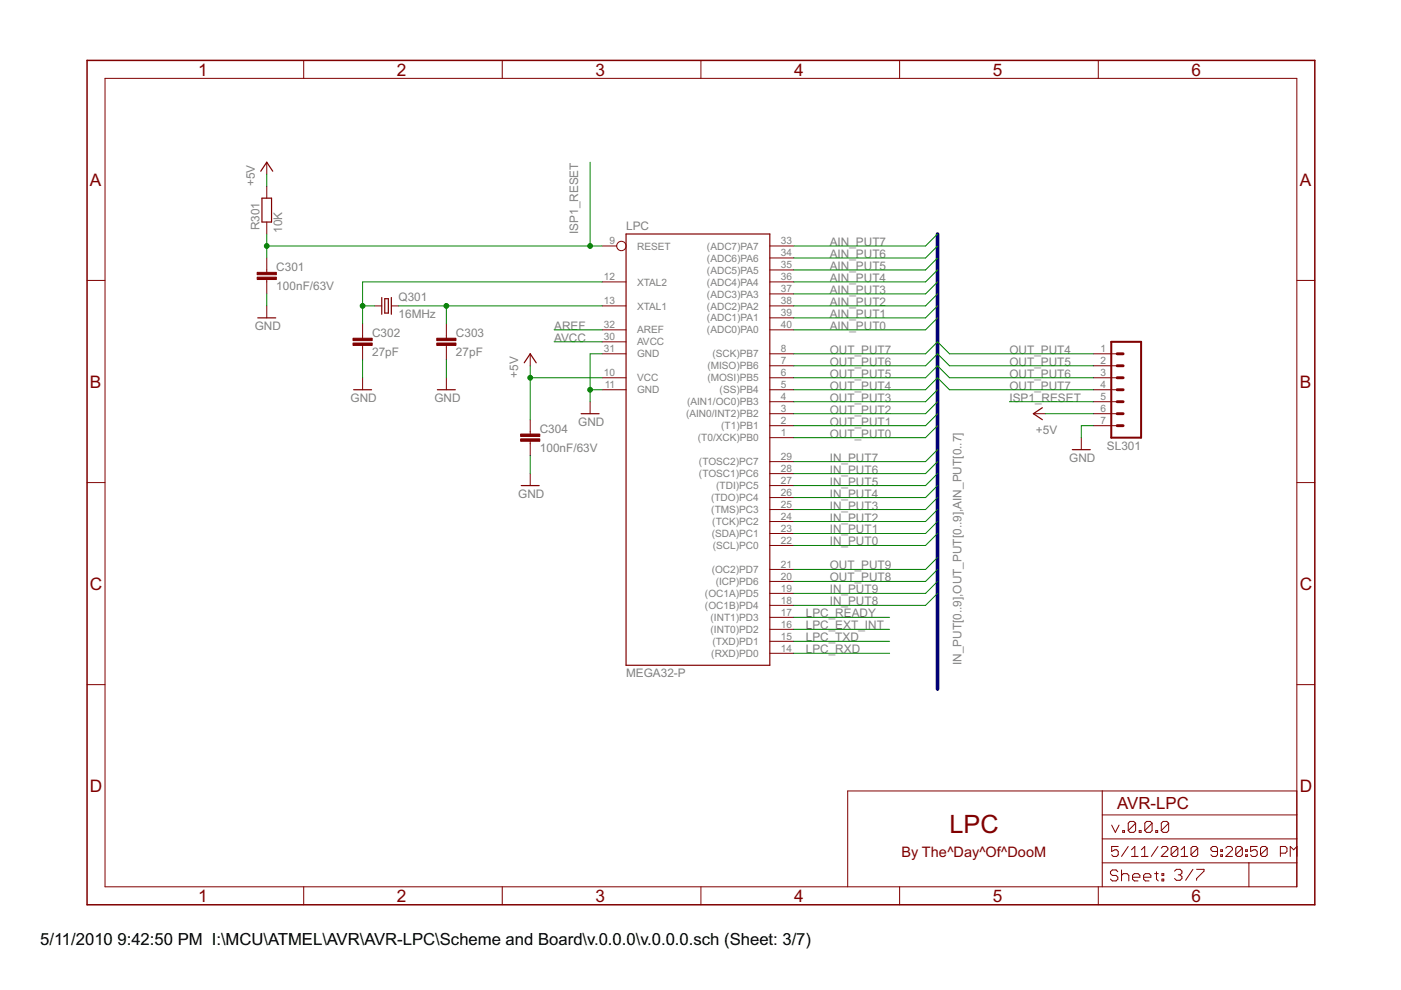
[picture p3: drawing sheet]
<svg xmlns="http://www.w3.org/2000/svg" width="297mm" height="210mm" viewBox="0 0 297 210" stroke-linecap="round" stroke-linejoin="round" font-family="sans-serif">
<g fill="#800000" stroke="#800000" stroke-width=".21">
<path d="M275 182.9v5.1z"/>
<path d="M275 177.9v5z"/>
<path d="M275 172.8v5.1z"/>
<path d="M275 167.7v5.1z"/>
<path d="M179.7 167.7v20.3z"/>
<path d="M179.7 167.7h54z"/>
<path d="M233.7 167.7h41.3z"/>
<path d="M264.8 182.9v5.1z"/>
<path d="M264.8 182.9h10.2z"/>
<path d="M233.7 182.9h31.1z"/>
<path d="M233.7 182.9v5.1z"/>
<path d="M233.7 177.9v5z"/>
<path d="M233.7 177.9h41.3z"/>
<path d="M233.7 172.8v5.1z"/>
<path d="M233.7 172.8h41.3z"/>
<path d="M233.7 167.7v5.1z"/>
<path d="M235.7 174.9l.8 1.6z"/>
<path d="M237.3 174.9l-.8 1.6z"/>
<path d="M238 176.1v.4z"/>
<path d="M238 176.1h.4z"/>
<path d="M238.4 176.1v.4z"/>
<path d="M238 176.5h.4z"/>
<path d="M239.2 174.5v1.6z"/>
<path d="M239.2 174.5l.4-.3z"/>
<path d="M239.6 174.2h.8z"/>
<path d="M240.4 174.2l.4 .3z"/>
<path d="M240.8 174.5v1.6z"/>
<path d="M240.4 176.5l.4-.4z"/>
<path d="M239.6 176.5h.8z"/>
<path d="M239.2 176.1l.4 .4z"/>
<path d="M239.2 176.1l1.6-1.6z"/>
<path d="M241.5 176.1v.4z"/>
<path d="M241.5 176.1h.4z"/>
<path d="M241.9 176.1v.4z"/>
<path d="M241.5 176.5h.4z"/>
<path d="M242.7 174.5v1.6z"/>
<path d="M242.7 174.5l.4-.3z"/>
<path d="M243.1 174.2h.8z"/>
<path d="M243.9 174.2l.4 .3z"/>
<path d="M244.3 174.5v1.6z"/>
<path d="M244.3 176.1l-.4 .4z"/>
<path d="M243.1 176.5h.8z"/>
<path d="M242.7 176.1l.4 .4z"/>
<path d="M244.3 174.5l-1.6 1.6z"/>
<path d="M245 176.1v.4z"/>
<path d="M245 176.1h.4z"/>
<path d="M245.4 176.1v.4z"/>
<path d="M245 176.5h.4z"/>
<path d="M246.2 174.5v1.6z"/>
<path d="M246.2 174.5l.4-.3z"/>
<path d="M246.6 174.2h.8z"/>
<path d="M247.4 174.2l.4 .3z"/>
<path d="M247.8 174.5v1.6z"/>
<path d="M247.8 176.1l-.4 .4z"/>
<path d="M246.6 176.5h.8z"/>
<path d="M246.2 176.1l.4 .4z"/>
<path d="M246.2 176.1l1.6-1.6z"/>
<path d="M235.7 179.5h1.4z"/>
<path d="M235.7 179.5v1z"/>
<path d="M235.7 180.5l.7-.3z"/>
<path d="M236.4 180.2h.3z"/>
<path d="M236.7 180.2l.4 .3z"/>
<path d="M237.1 180.5v.7z"/>
<path d="M237.1 181.2l-.4 .4z"/>
<path d="M236 181.6h.7z"/>
<path d="M235.7 181.2l.3 .4z"/>
<path d="M239.2 179.5l-1.4 2.1z"/>
<path d="M240.6 179.5l-.7 .7z"/>
<path d="M240.6 179.5v2.1z"/>
<path d="M239.9 181.6h1.4z"/>
<path d="M242 180.2l.7-.7z"/>
<path d="M242.7 179.5v2.1z"/>
<path d="M242 181.6h1.4z"/>
<path d="M245.5 179.5l-1.4 2.1z"/>
<path d="M246.2 181.6h1.4z"/>
<path d="M247.6 180.2l-1.4 1.4z"/>
<path d="M247.6 179.8v.4z"/>
<path d="M247.3 179.5l.3 .3z"/>
<path d="M246.5 179.5h.8z"/>
<path d="M246.5 179.5l-.3 .3z"/>
<path d="M248.3 179.8v1.4z"/>
<path d="M248.7 179.5l-.4 .3z"/>
<path d="M248.7 179.5h.7z"/>
<path d="M249.4 179.5l.3 .3z"/>
<path d="M249.7 179.8v1.4z"/>
<path d="M249.7 181.2l-.3 .4z"/>
<path d="M248.7 181.6h.7z"/>
<path d="M248.3 181.2l.4 .4z"/>
<path d="M248.3 181.2l1.4-1.4z"/>
<path d="M251.1 179.5l-.7 .7z"/>
<path d="M251.1 179.5v2.1z"/>
<path d="M250.4 181.6h1.4z"/>
<path d="M252.5 179.8v1.4z"/>
<path d="M252.5 179.8l.4-.3z"/>
<path d="M252.9 179.5h.7z"/>
<path d="M253.6 179.5l.3 .3z"/>
<path d="M253.9 179.8v1.4z"/>
<path d="M253.9 181.2l-.3 .4z"/>
<path d="M252.9 181.6h.7z"/>
<path d="M252.5 181.2l.4 .4z"/>
<path d="M252.5 181.2l1.4-1.4z"/>
<path d="M256.7 181.2l.4 .4z"/>
<path d="M257.1 181.6h.7z"/>
<path d="M258.1 181.2l-.3 .4z"/>
<path d="M258.1 179.8v1.4z"/>
<path d="M257.8 179.5l.3 .3z"/>
<path d="M257.1 179.5h.7z"/>
<path d="M257.1 179.5l-.4 .3z"/>
<path d="M256.7 179.8v.4z"/>
<path d="M256.7 180.2l.4 .3z"/>
<path d="M257.1 180.5h1z"/>
<path d="M258.8 180.2h.4z"/>
<path d="M259.2 180.2v.3z"/>
<path d="M258.8 180.5h.4z"/>
<path d="M258.8 180.2v.3z"/>
<path d="M258.8 181.2h.4z"/>
<path d="M259.2 181.2v.4z"/>
<path d="M258.8 181.6h.4z"/>
<path d="M258.8 181.2v.4z"/>
<path d="M259.9 181.6h1.4z"/>
<path d="M259.9 181.6l1.4-1.4z"/>
<path d="M261.3 179.8v.4z"/>
<path d="M260.9 179.5l.4 .3z"/>
<path d="M260.2 179.5h.7z"/>
<path d="M260.2 179.5l-.3 .3z"/>
<path d="M262 179.8v1.4z"/>
<path d="M262.3 179.5l-.3 .3z"/>
<path d="M262.3 179.5h.7z"/>
<path d="M263 179.5l.4 .3z"/>
<path d="M263.4 179.8v1.4z"/>
<path d="M263.4 181.2l-.4 .4z"/>
<path d="M262.3 181.6h.7z"/>
<path d="M262 181.2l.3 .4z"/>
<path d="M262 181.2l1.4-1.4z"/>
<path d="M264.1 180.2h.4z"/>
<path d="M264.5 180.2v.3z"/>
<path d="M264.1 180.5h.4z"/>
<path d="M264.1 180.2v.3z"/>
<path d="M264.1 181.2h.4z"/>
<path d="M264.5 181.2v.4z"/>
<path d="M264.1 181.6h.4z"/>
<path d="M264.1 181.2v.4z"/>
<path d="M265.2 179.5h1.4z"/>
<path d="M265.2 179.5v1z"/>
<path d="M265.2 180.5l.7-.3z"/>
<path d="M265.9 180.2h.3z"/>
<path d="M266.2 180.2l.4 .3z"/>
<path d="M266.6 180.5v.7z"/>
<path d="M266.6 181.2l-.4 .4z"/>
<path d="M265.5 181.6h.7z"/>
<path d="M265.2 181.2l.3 .4z"/>
<path d="M267.3 179.8v1.4z"/>
<path d="M267.3 179.8l.3-.3z"/>
<path d="M267.6 179.5h.7z"/>
<path d="M268.3 179.5l.4 .3z"/>
<path d="M268.7 179.8v1.4z"/>
<path d="M268.7 181.2l-.4 .4z"/>
<path d="M267.6 181.6h.7z"/>
<path d="M267.3 181.2l.3 .4z"/>
<path d="M267.3 181.2l1.4-1.4z"/>
<path d="M271.5 179.5v2.1z"/>
<path d="M271.5 179.5h1z"/>
<path d="M272.5 179.5l.4 .3z"/>
<path d="M272.9 179.8v.7z"/>
<path d="M272.9 180.5l-.4 .4z"/>
<path d="M271.5 180.9h1z"/>
<path d="M273.6 179.5v2.1z"/>
<path d="M273.6 179.5l.7 .7z"/>
<path d="M275 179.5l-.7 .7z"/>
<path d="M275 179.5v2.1z"/>
<path d="M249 184.7l.4-.4z"/>
<path d="M249.4 184.3h.8z"/>
<path d="M250.2 184.3l.4 .4z"/>
<path d="M250.6 184.7v.4z"/>
<path d="M250.2 185.5l.4-.4z"/>
<path d="M249.8 185.5h.4z"/>
<path d="M250.2 185.5l.4 .4z"/>
<path d="M250.6 185.9v.4z"/>
<path d="M250.2 186.6l.4-.3z"/>
<path d="M249.4 186.6h.8z"/>
<path d="M249 186.3l.4 .3z"/>
<path d="M252.9 184.3l-1.5 2.3z"/>
<path d="M253.7 184.3h1.6z"/>
<path d="M255.3 184.3v.4z"/>
<path d="M255.3 184.7l-1.6 1.6z"/>
<path d="M253.7 186.3v.3z"/>
<path d="M236.6 184.4l.4 .4z"/>
<path d="M235.8 184.4h.8z"/>
<path d="M235.4 184.8l.4-.4z"/>
<path d="M235.4 184.8v.4z"/>
<path d="M235.4 185.2l.4 .4z"/>
<path d="M235.8 185.6h.8z"/>
<path d="M236.6 185.6l.4 .4z"/>
<path d="M237 186v.4z"/>
<path d="M237 186.4l-.4 .4z"/>
<path d="M235.8 186.8h.8z"/>
<path d="M235.4 186.4l.4 .4z"/>
<path d="M237.8 184.4v2.4z"/>
<path d="M237.8 185.6l.4-.4z"/>
<path d="M238.2 185.2h.8z"/>
<path d="M239 185.2l.3 .4z"/>
<path d="M239.3 185.6v1.2z"/>
<path d="M240.5 186.8h.8z"/>
<path d="M240.1 186.4l.4 .4z"/>
<path d="M240.1 185.6v.8z"/>
<path d="M240.1 185.6l.4-.4z"/>
<path d="M240.5 185.2h.8z"/>
<path d="M241.3 185.2l.4 .4z"/>
<path d="M241.7 185.6v.4z"/>
<path d="M240.1 186h1.6z"/>
<path d="M242.8 186.8h.8z"/>
<path d="M242.5 186.4l.3 .4z"/>
<path d="M242.5 185.6v.8z"/>
<path d="M242.5 185.6l.3-.4z"/>
<path d="M242.8 185.2h.8z"/>
<path d="M243.6 185.2l.4 .4z"/>
<path d="M244 185.6v.4z"/>
<path d="M242.5 186h1.5z"/>
<path d="M245.2 184.8v1.6z"/>
<path d="M245.2 186.4l.4 .4z"/>
<path d="M244.8 185.2h.8z"/>
<path d="M246.4 185.2h.3z"/>
<path d="M246.7 185.2v.4z"/>
<path d="M246.4 185.6h.3z"/>
<path d="M246.4 185.2v.4z"/>
<path d="M246.4 186.4h.3z"/>
<path d="M246.7 186.4v.4z"/>
<path d="M246.4 186.8h.3z"/>
<path d="M246.4 186.4v.4z"/>
<path d="M22.3 16.6v171.4z"/>
<path d="M18.5 59.5h3.8z"/>
<path d="M18.5 102.3h3.8z"/>
<path d="M18.5 145.2h3.8z"/>
<path d="M22.3 188h252.7z"/>
<path d="M64.4 188v3.8z"/>
<path d="M106.5 188v3.8z"/>
<path d="M148.6 188v3.8z"/>
<path d="M190.7 188v3.8z"/>
<path d="M232.9 188v3.8z"/>
<path d="M275 16.6v171.4z"/>
<path d="M275 59.5h3.8z"/>
<path d="M275 102.3h3.8z"/>
<path d="M275 145.2h3.8z"/>
<path d="M22.3 16.6h252.7z"/>
<path d="M64.4 12.8v3.8z"/>
<path d="M106.5 12.8v3.8z"/>
<path d="M148.6 12.8v3.8z"/>
<path d="M190.7 12.8v3.8z"/>
<path d="M232.9 12.8v3.8z"/>
<path d="M163.2 52.2h5.1z"/>
<path d="M163.2 54.7h5.1z"/>
<path d="M163.2 57.2h5.1z"/>
<path d="M163.2 59.8h5.1z"/>
<path d="M163.2 62.3h5.1z"/>
<path d="M163.2 64.9h5.1z"/>
<path d="M163.2 67.4h5.1z"/>
<path d="M163.2 69.9h5.1z"/>
<path d="M163.2 75h5.1z"/>
<path d="M163.2 77.6h5.1z"/>
<path d="M163.2 80.1h5.1z"/>
<path d="M163.2 82.6h5.1z"/>
<path d="M163.2 85.2h5.1z"/>
<path d="M163.2 87.7h5.1z"/>
<path d="M163.2 90.3h5.1z"/>
<path d="M163.2 92.8h5.1z"/>
<path d="M163.2 97.9h5.1z"/>
<path d="M163.2 100.4h5.1z"/>
<path d="M163.2 103h5.1z"/>
<path d="M163.2 105.5h5.1z"/>
<path d="M163.2 108h5.1z"/>
<path d="M163.2 110.6h5.1z"/>
<path d="M163.2 113.1h5.1z"/>
<path d="M163.2 115.7h5.1z"/>
<path d="M127.7 75h5z"/>
<path d="M127.7 72.5h5z"/>
<path d="M127.7 69.9h5z"/>
<path d="M127.7 64.9h5z"/>
<path d="M127.7 59.8h5z"/>
<path d="M127.7 80.1h5z"/>
<path d="M127.7 82.6h5z"/>
<path d="M127.7 52.2h3.1z"/>
<path d="M163.2 138.5h5.1z"/>
<path d="M163.2 136h5.1z"/>
<path d="M163.2 133.4h5.1z"/>
<path d="M163.2 130.9h5.1z"/>
<path d="M163.2 128.4h5.1z"/>
<path d="M163.2 125.8h5.1z"/>
<path d="M163.2 123.3h5.1z"/>
<path d="M163.2 120.7h5.1z"/>
<path d="M56.6 47.1v2.5z"/>
<path d="M56.6 39.5v2.5z"/>
<path d="M76.9 68.7v2.5z"/>
<path d="M76.9 73.7v2.6z"/>
<path d="M76.9 71.2v.8z"/>
<path d="M76.9 73.2v.5z"/>
<path d="M94.6 68.7v2.5z"/>
<path d="M94.6 73.7v2.6z"/>
<path d="M94.6 71.2v.8z"/>
<path d="M94.6 73.2v.5z"/>
<path d="M56.6 54.7v2.5z"/>
<path d="M56.6 59.8v2.5z"/>
<path d="M56.6 57.2v.8z"/>
<path d="M56.6 59.3v.5z"/>
<path d="M112.4 89v2.5z"/>
<path d="M112.4 94.1v2.5z"/>
<path d="M112.4 91.5v.8z"/>
<path d="M112.4 93.6v.5z"/>
<path d="M83 64.9h1.5z"/>
<path d="M79.4 64.9h1.5z"/>
<path d="M76.9 80.1v2.5z"/>
<path d="M94.6 80.1v2.5z"/>
<path d="M56.6 64.9v2.5z"/>
<path d="M112.4 100.4v2.6z"/>
<path d="M56.6 34.4v2.5z"/>
<path d="M112.4 75v2.6z"/>
<path d="M125.1 85.2v2.5z"/>
<path d="M219.1 87.7h2.5z"/>
<path d="M229.3 92.8v2.5z"/>
<path d="M231.8 75h5.1z"/>
<path d="M231.8 77.6h5.1z"/>
<path d="M231.8 80.1h5.1z"/>
<path d="M231.8 82.6h5.1z"/>
<path d="M231.8 85.2h5.1z"/>
<path d="M231.8 87.7h5.1z"/>
<path d="M231.8 90.3h5.1z"/>
</g>
<g fill="#800000" stroke="#800000" stroke-width=".32">
<path d="M18.5 12.8v179z"/>
<path d="M18.5 191.8h260.3z"/>
<path d="M278.8 12.8v179z"/>
<path d="M18.5 12.8h260.3z"/>
</g>
<circle cx="131.7" cy="52.2" r=".99" fill="none" stroke="#800000" stroke-width=".21"/>
<g fill="#800000" stroke="#800000" stroke-width=".25">
<path d="M132.7 49.6h30.5z"/>
<path d="M163.2 49.6v91.5z"/>
<path d="M132.7 141.1h30.5z"/>
<path d="M132.7 49.6v91.5z"/>
<path d="M55.5 42v5.1z"/>
<path d="M55.5 42h2.1z"/>
<path d="M57.6 42v5.1z"/>
<path d="M55.5 47.1h2.1z"/>
<path d="M81.6 63.3v3.1z"/>
<path d="M81.6 66.4h.7z"/>
<path d="M82.3 63.3v3.1z"/>
<path d="M81.6 63.3h.7z"/>
<path d="M83 63.1v3.5z"/>
<path d="M80.9 63.1v3.5z"/>
<path d="M75 82.6h3.8z"/>
<path d="M92.7 82.6h3.8z"/>
<path d="M54.7 67.4h3.8z"/>
<path d="M110.5 103h3.8z"/>
<path d="M56.6 34.4l1.2 1.9z"/>
<path d="M56.6 34.4l-1.3 1.9z"/>
<path d="M112.4 75l1.3 1.9z"/>
<path d="M112.4 75l-1.3 1.9z"/>
<path d="M123.2 87.7h3.8z"/>
<path d="M219.1 87.7l1.9-1.3z"/>
<path d="M219.1 87.7l1.9 1.3z"/>
<path d="M227.4 95.3h3.8z"/>
</g>
<g fill="#800000" stroke="#800000" stroke-width=".21">
<path d="M74.8 72.7h4.1v.5h-4.1z"/>
<path d="M74.8 71.7h4.1v.5h-4.1z"/>
<path d="M92.6 72.7h4.1v.5h-4.1z"/>
<path d="M92.6 71.7h4.1v.5h-4.1z"/>
<path d="M54.5 58.8h4.1v.5h-4.1z"/>
<path d="M54.5 57.7h4.1v.6h-4.1z"/>
<path d="M110.4 93h4v.6h-4z"/>
<path d="M110.4 92h4v.5h-4z"/>
</g>
<g fill="#800000" stroke="#800000" stroke-width=".42">
<path d="M235.6 72.5h6.3z"/>
<path d="M241.9 72.5v20.3z"/>
<path d="M235.6 72.5v20.3z"/>
<path d="M235.6 92.8h6.3z"/>
</g>
<g fill="#800000" stroke="#800000" stroke-width=".61">
<path d="M236.9 80.1h1.2z"/>
<path d="M236.9 77.6h1.2z"/>
<path d="M236.9 75h1.2z"/>
<path d="M236.9 85.2h1.2z"/>
<path d="M236.9 82.6h1.2z"/>
<path d="M236.9 87.7h1.2z"/>
<path d="M236.9 90.3h1.2z"/>
</g>
<path d="M198.8 49.6v96.5z" fill="#000080" stroke="#000080" stroke-width=".76"/>
<g fill="#008000" stroke="#008000" stroke-width=".21">
<path d="M117.5 69.9h10.2z"/>
<path d="M117.5 72.5h10.2z"/>
<path d="M76.9 76.3v3.8z"/>
<path d="M94.6 76.3v3.8z"/>
<path d="M56.6 62.3v2.6z"/>
<path d="M125.1 82.6h2.6z"/>
<path d="M125.1 75v7.6z"/>
<path d="M125.1 75h2.6z"/>
<path d="M125.1 82.6v2.6z"/>
<path d="M112.4 96.6v3.8z"/>
<path d="M229.3 90.3v2.5z"/>
<path d="M229.3 90.3h2.5z"/>
<path d="M56.6 36.9v2.6z"/>
<path d="M112.4 80.1h15.3z"/>
<path d="M112.4 77.6v2.5z"/>
<path d="M112.4 80.1v8.9z"/>
<path d="M221.6 87.7h10.2z"/>
<path d="M76.9 64.9v3.8z"/>
<path d="M76.9 64.9h2.5z"/>
<path d="M76.9 59.8h50.8z"/>
<path d="M76.9 59.8v5.1z"/>
<path d="M94.6 64.9h33.1z"/>
<path d="M84.5 64.9h10.1z"/>
<path d="M94.6 64.9v3.8z"/>
<path d="M168.3 69.9h27.9z"/>
<path d="M198.8 67.4l-2.6 2.5z"/>
<path d="M198.8 64.9l-2.6 2.5z"/>
<path d="M168.3 67.4h27.9z"/>
<path d="M198.8 62.3l-2.6 2.6z"/>
<path d="M168.3 64.9h27.9z"/>
<path d="M198.8 59.8l-2.6 2.5z"/>
<path d="M168.3 62.3h27.9z"/>
<path d="M198.8 54.7l-2.6 2.5z"/>
<path d="M168.3 57.2h27.9z"/>
<path d="M198.8 57.2l-2.6 2.6z"/>
<path d="M168.3 59.8h27.9z"/>
<path d="M198.8 52.2l-2.6 2.5z"/>
<path d="M168.3 54.7h27.9z"/>
<path d="M198.8 49.6l-2.6 2.6z"/>
<path d="M168.3 52.2h27.9z"/>
<path d="M198.8 90.3l-2.6 2.5z"/>
<path d="M168.3 92.8h27.9z"/>
<path d="M198.8 87.7l-2.6 2.6z"/>
<path d="M168.3 90.3h27.9z"/>
<path d="M198.8 85.2l-2.6 2.5z"/>
<path d="M168.3 87.7h27.9z"/>
<path d="M198.8 82.6l-2.6 2.6z"/>
<path d="M168.3 85.2h27.9z"/>
<path d="M198.8 80.1l-2.6 2.5z"/>
<path d="M168.3 82.6h27.9z"/>
<path d="M198.8 72.5l2.5 2.5z"/>
<path d="M201.3 75h30.5z"/>
<path d="M198.8 72.5l-2.6 2.5z"/>
<path d="M168.3 75h27.9z"/>
<path d="M201.3 82.6h30.5z"/>
<path d="M198.8 80.1l2.5 2.5z"/>
<path d="M198.8 77.6l-2.6 2.5z"/>
<path d="M168.3 80.1h27.9z"/>
<path d="M201.3 77.6h30.5z"/>
<path d="M198.8 75l2.5 2.6z"/>
<path d="M198.8 75l-2.6 2.6z"/>
<path d="M168.3 77.6h27.9z"/>
<path d="M201.3 80.1h30.5z"/>
<path d="M198.8 77.6l2.5 2.5z"/>
<path d="M198.8 113.1l-2.6 2.6z"/>
<path d="M168.3 115.7h27.9z"/>
<path d="M198.8 110.6l-2.6 2.5z"/>
<path d="M168.3 113.1h27.9z"/>
<path d="M198.8 108l-2.6 2.6z"/>
<path d="M168.3 110.6h27.9z"/>
<path d="M198.8 105.5l-2.6 2.5z"/>
<path d="M168.3 108h27.9z"/>
<path d="M198.8 103l-2.6 2.5z"/>
<path d="M168.3 105.5h27.9z"/>
<path d="M198.8 100.4l-2.6 2.6z"/>
<path d="M168.3 103h27.9z"/>
<path d="M198.8 97.9l-2.6 2.5z"/>
<path d="M168.3 100.4h27.9z"/>
<path d="M198.8 95.3l-2.6 2.6z"/>
<path d="M168.3 97.9h27.9z"/>
<path d="M198.8 125.8l-2.6 2.6z"/>
<path d="M168.3 128.4h27.9z"/>
<path d="M198.8 123.3l-2.6 2.5z"/>
<path d="M168.3 125.8h27.9z"/>
<path d="M198.8 120.7l-2.6 2.6z"/>
<path d="M168.3 123.3h27.9z"/>
<path d="M198.8 118.2l-2.6 2.5z"/>
<path d="M168.3 120.7h27.9z"/>
<path d="M168.3 138.5h20.3z"/>
<path d="M168.3 136h20.3z"/>
<path d="M168.3 133.4h20.3z"/>
<path d="M168.3 130.9h20.3z"/>
<path d="M56.6 52.2v2.5z"/>
<path d="M56.6 49.6v2.6z"/>
<path d="M125.1 52.2h2.6z"/>
<path d="M56.6 52.2h68.5z"/>
<path d="M125.1 34.4v17.8z"/>
<path d="M214 85.2h17.8z"/>
<circle cx="125.1" cy="82.6" r=".51"/>
<circle cx="112.4" cy="80.1" r=".51"/>
<circle cx="76.9" cy="64.9" r=".51"/>
<circle cx="94.6" cy="64.9" r=".51"/>
<circle cx="56.6" cy="52.2" r=".51"/>
<circle cx="125.1" cy="52.2" r=".51"/>
</g>
<text font-size="6" fill="#800000" x="201.3" y="176.6">LPC</text>
<g font-size="4.1" fill="#800000">
<text x="42" y="16">1</text>
<text x="84.1" y="16">2</text>
<text x="126.3" y="16">3</text>
<text x="168.4" y="16">4</text>
<text x="210.5" y="16">5</text>
<text x="252.6" y="16">6</text>
<text x="19.1" y="39.3">A</text>
<text x="275.6" y="39.3">A</text>
<text x="19.1" y="82.2">B</text>
<text x="275.6" y="82.2">B</text>
<text x="19.1" y="125">C</text>
<text x="275.6" y="125">C</text>
<text x="19.1" y="167.9">D</text>
<text x="275.6" y="167.9">D</text>
<text x="42" y="191.2">1</text>
<text x="84.1" y="191.2">2</text>
<text x="126.3" y="191.2">3</text>
<text x="168.4" y="191.2">4</text>
<text x="210.5" y="191.2">5</text>
<text x="252.6" y="191.2">6</text>
</g>
<text font-size="4" fill="#800000" x="236.9" y="171.5">AVR-LPC</text>
<g font-size="4">
<text x="8.5" y="200.4">5/11/2010</text>
<text x="24.9" y="200.4">9:42:50 PM I:\MCU\ATMEL\AVR\AVR-LPC\Scheme and Board\v.0.0.0\v.0.0.0.sch (Sheet: 3/7)</text>
</g>
<text font-size="3.4" fill="#800000" x="191.2" y="181.7">By The^Day^Of^DooM</text>
<g font-size="2.8" fill="#808080">
<text x="54" y="39.5" transform="rotate(-90 54 39.5)">+5V</text>
<text x="55" y="48.9" transform="rotate(-90 55 48.9)">R301</text>
<text x="59.9" y="49.4" transform="rotate(-90 59.9 49.4)">10K</text>
<text x="122.6" y="49.6" transform="rotate(-90 122.6 49.6)">ISP1_RESET</text>
<text x="132.7" y="48.9">LPC</text>
<text x="175.9" y="52.2">AIN_PUT7</text>
<text x="58.6" y="57.5">C301</text>
<text x="175.9" y="57.2">AIN_PUT5</text>
<text x="175.9" y="59.8">AIN_PUT4</text>
<text x="175.9" y="54.7">AIN_PUT6</text>
<text x="58.6" y="61.6">100nF/63V</text>
<text x="84.5" y="63.8">Q301</text>
<text x="175.9" y="64.9">AIN_PUT2</text>
<text x="175.9" y="62.3">AIN_PUT3</text>
<text x="54" y="69.9">GND</text>
<text x="78.9" y="71.5">C302</text>
<text x="84.5" y="67.4">16MHz</text>
<text x="96.7" y="71.5">C303</text>
<text x="117.5" y="69.9">AREF</text>
<text x="175.9" y="69.9">AIN_PUT0</text>
<text x="175.9" y="67.4">AIN_PUT1</text>
<text x="78.9" y="75.5">27pF</text>
<text x="96.7" y="75.5">27pF</text>
<text x="117.5" y="72.5">AVCC</text>
<text x="175.9" y="75">OUT_PUT7</text>
<text x="175.9" y="77.6">OUT_PUT6</text>
<text x="214" y="75">OUT_PUT4</text>
<text x="214" y="77.6">OUT_PUT5</text>
<text x="109.9" y="80.1" transform="rotate(-90 109.9 80.1)">+5V</text>
<text x="175.9" y="82.6">OUT_PUT4</text>
<text x="175.9" y="80.1">OUT_PUT5</text>
<text x="214" y="82.6">OUT_PUT7</text>
<text x="214" y="80.1">OUT_PUT6</text>
<text x="74.3" y="85.2">GND</text>
<text x="92.1" y="85.2">GND</text>
<text x="175.9" y="87.7">OUT_PUT2</text>
<text x="175.9" y="85.2">OUT_PUT3</text>
<text x="214" y="85.2">ISP1_RESET</text>
<text x="114.5" y="95.8">100nF/63V</text>
<text x="114.5" y="91.8">C304</text>
<text x="122.6" y="90.3">GND</text>
<text x="175.9" y="92.8">OUT_PUT0</text>
<text x="175.9" y="90.3">OUT_PUT1</text>
<text x="219.6" y="92">+5V</text>
<text x="234.7" y="95.3">SL301</text>
<text x="175.9" y="100.4">IN_PUT6</text>
<text x="175.9" y="97.9">IN_PUT7</text>
<text x="226.7" y="97.9">GND</text>
<text x="109.9" y="105.5">GND</text>
<text x="175.9" y="105.5">IN_PUT4</text>
<text x="175.9" y="103">IN_PUT5</text>
<text x="175.9" y="113.1">IN_PUT1</text>
<text x="175.9" y="110.6">IN_PUT2</text>
<text x="175.9" y="108">IN_PUT3</text>
<text x="175.9" y="115.6">IN_PUT0</text>
<text x="175.9" y="125.8">IN_PUT9</text>
<text x="175.9" y="123.3">OUT_PUT8</text>
<text x="175.9" y="120.7">OUT_PUT9</text>
<text x="170.8" y="130.9">LPC_READY</text>
<text x="175.9" y="128.3">IN_PUT8</text>
<text x="170.8" y="136">LPC_TXD</text>
<text x="170.8" y="133.4">LPC_EXT_INT</text>
<text x="132.7" y="143.6">MEGA32-P</text>
<text x="170.8" y="138.5">LPC_RXD</text>
<text x="203.9" y="141" transform="rotate(-90 203.9 141)">IN_PUT[0..9],OUT_PUT[0..9],AIN_PUT[0..7]</text>
</g>
<g font-size="2.4" fill="#808080">
<text x="129.2" y="51.8">9</text>
<text x="135.1" y="52.9">RESET</text>
<text x="149.9" y="52.9">(ADC7)PA7</text>
<text x="165.6" y="51.8">33</text>
<text x="128" y="59.4">12</text>
<text x="149.9" y="55.5">(ADC6)PA6</text>
<text x="149.9" y="58">(ADC5)PA5</text>
<text x="165.6" y="54.3">34</text>
<text x="165.6" y="56.9">35</text>
<text x="165.6" y="59.4">36</text>
<text x="128" y="64.5">13</text>
<text x="135.1" y="65.6">XTAL1</text>
<text x="135.1" y="60.5">XTAL2</text>
<text x="149.9" y="60.5">(ADC4)PA4</text>
<text x="149.9" y="63.1">(ADC3)PA3</text>
<text x="149.9" y="65.6">(ADC2)PA2</text>
<text x="165.6" y="62">37</text>
<text x="165.6" y="64.5">38</text>
<text x="128" y="69.6">32</text>
<text x="135.1" y="70.7">AREF</text>
<text x="149.9" y="68.2">(ADC1)PA1</text>
<text x="149.9" y="70.7">(ADC0)PA0</text>
<text x="165.6" y="67">39</text>
<text x="165.6" y="69.6">40</text>
<text x="128" y="74.7">31</text>
<text x="128" y="72.1">30</text>
<text x="135.1" y="75.8">GND</text>
<text x="135.1" y="73.2">AVCC</text>
<text x="151" y="75.8">(SCK)PB7</text>
<text x="165.6" y="74.7">8</text>
<text x="165.6" y="77.2">7</text>
<text x="233.3" y="74.7">1</text>
<text x="233.3" y="77.2">2</text>
<text x="128" y="79.7">10</text>
<text x="128.2" y="82.3">11</text>
<text x="135.1" y="80.9">VCC</text>
<text x="135.1" y="83.4">GND</text>
<text x="150" y="78.3">(MISO)PB6</text>
<text x="150" y="80.9">(MOSI)PB5</text>
<text x="152.6" y="83.4">(SS)PB4</text>
<text x="165.6" y="79.7">6</text>
<text x="165.6" y="82.3">5</text>
<text x="233.3" y="79.7">3</text>
<text x="233.3" y="82.3">4</text>
<text x="145.4" y="88.5">(AIN0/INT2)PB2</text>
<text x="145.7" y="85.9">(AIN1/OC0)PB3</text>
<text x="165.6" y="84.8">4</text>
<text x="165.6" y="87.4">3</text>
<text x="165.6" y="89.9">2</text>
<text x="233.3" y="84.8">5</text>
<text x="233.3" y="87.4">6</text>
<text x="233.3" y="89.9">7</text>
<text x="148" y="93.6">(T0/XCK)PB0</text>
<text x="152.9" y="91">(T1)PB1</text>
<text x="165.6" y="92.4">1</text>
<text x="148.2" y="98.6">(TOSC2)PC7</text>
<text x="148.2" y="101.2">(TOSC1)PC6</text>
<text x="165.6" y="97.5">29</text>
<text x="165.6" y="100.1">28</text>
<text x="150.8" y="106.3">(TDO)PC4</text>
<text x="151.8" y="103.7">(TDI)PC5</text>
<text x="165.6" y="102.6">27</text>
<text x="165.6" y="105.1">26</text>
<text x="165.6" y="107.7">25</text>
<text x="150.8" y="108.8">(TMS)PC3</text>
<text x="150.9" y="113.9">(SDA)PC1</text>
<text x="151" y="111.3">(TCK)PC2</text>
<text x="165.6" y="110.2">24</text>
<text x="165.6" y="112.8">23</text>
<text x="151.1" y="116.4">(SCL)PC0</text>
<text x="165.6" y="115.3">22</text>
<text x="150.9" y="121.5">(OC2)PD7</text>
<text x="151.7" y="124">(ICP)PD6</text>
<text x="165.6" y="125.5">19</text>
<text x="165.6" y="122.9">20</text>
<text x="165.6" y="120.4">21</text>
<text x="149.5" y="129.1">(OC1B)PD4</text>
<text x="149.5" y="126.6">(OC1A)PD5</text>
<text x="150.7" y="131.6">(INT1)PD3</text>
<text x="165.6" y="130.5">17</text>
<text x="165.6" y="128">18</text>
<text x="150.7" y="134.2">(INT0)PD2</text>
<text x="151" y="136.7">(TXD)PD1</text>
<text x="165.6" y="135.6">15</text>
<text x="165.6" y="133.1">16</text>
<text x="150.8" y="139.3">(RXD)PD0</text>
<text x="165.6" y="138.1">14</text>
</g>
</svg>
